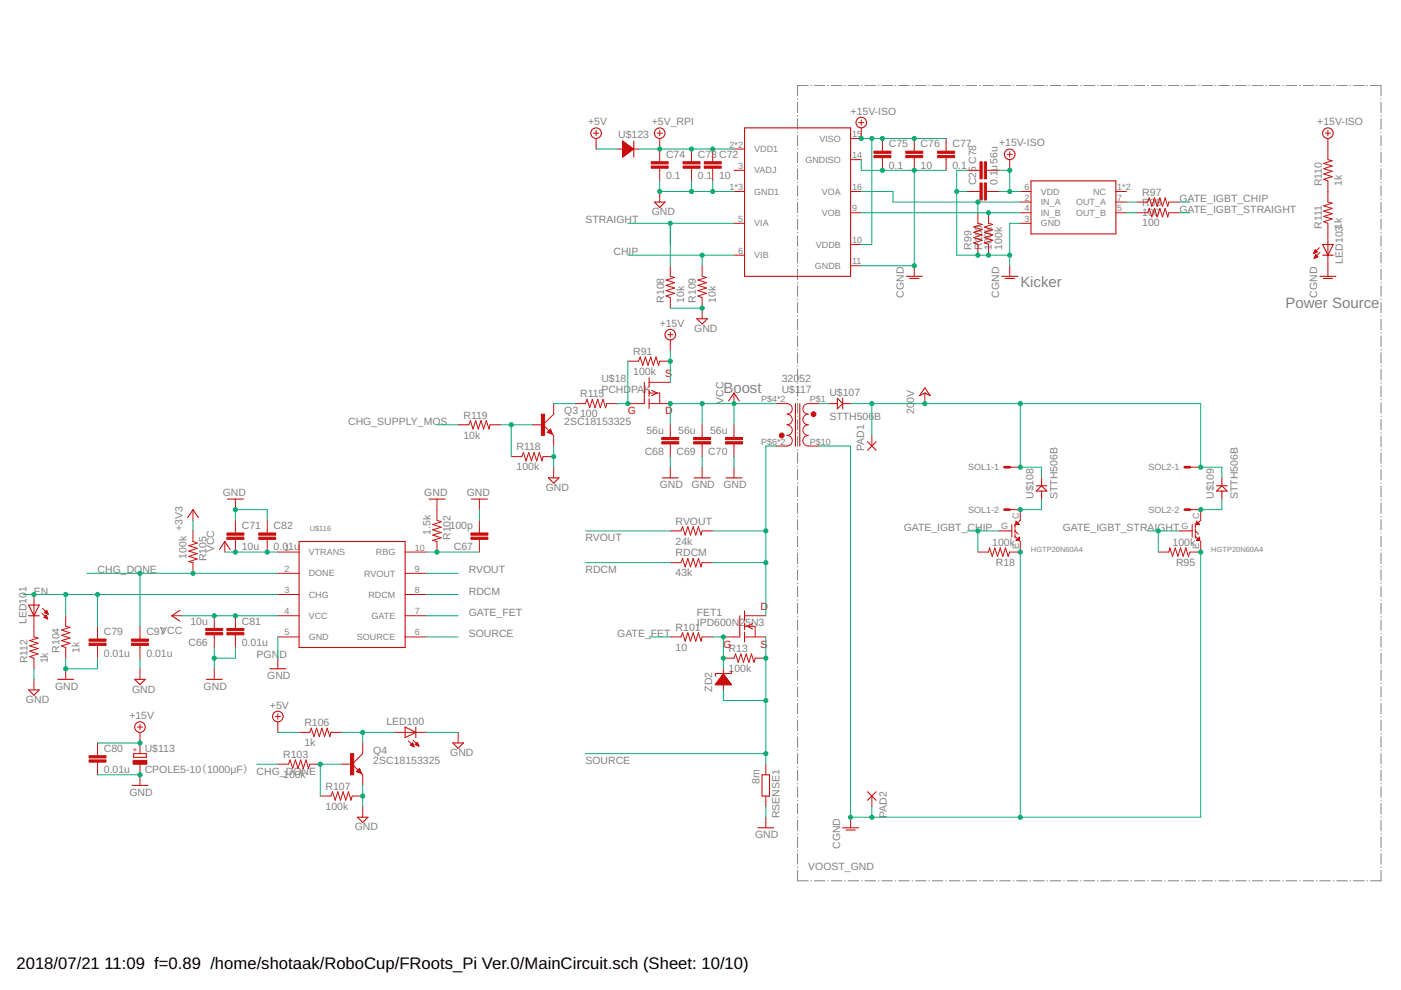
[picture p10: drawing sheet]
<svg xmlns="http://www.w3.org/2000/svg" width="297mm" height="210mm" viewBox="0 0 297 210" stroke-linecap="round" stroke-linejoin="round" font-family="sans-serif">
<g fill="none" stroke="#808080" stroke-width=".21">
<path d="M171.3 18.1h-2.2v2.2M172 18.1h.1M172.7 18.1h2.2M175.5 18.1h.1M176.3 18.1h2.2M179.1 18.1h.1M179.8 18.1h2.3M182.7 18.1h.1M183.4 18.1h2.2M186.2 18.1h.2M187 18.1h2.2M189.8 18.1h.1"/>
<path d="M190.5 18.1h2.3M193.4 18.1h.1M194.1 18.1h2.3M197 18.1h.1M197.7 18.1h2.2M200.5 18.1h.1M201.3 18.1h2.2M204.1 18.1h.1M204.8 18.1h2.3M207.7 18.1h.1M208.4 18.1h2.3M211.2 18.1h.2"/>
<path d="M212 18.1h2.2M214.8 18.1h.1M215.5 18.1h2.3M218.4 18.1h.1M219.1 18.1h2.3M222 18.1h.1M222.7 18.1h2.2M225.5 18.1h.2M226.3 18.1h2.2M229.1 18.1h.1M229.8 18.1h2.3M232.7 18.1h.1"/>
<path d="M233.4 18.1h2.2M236.2 18.1h.2M237 18.1h2.2M239.8 18.1h.1M240.5 18.1h2.3M243.4 18.1h.1M244.1 18.1h2.3M247 18.1h.1M247.7 18.1h2.2M250.5 18.1h.2M251.2 18.1h2.3M254.1 18.1h.1"/>
<path d="M254.8 18.1h2.3M257.7 18.1h.1M258.4 18.1h2.2M261.3 18.1h.1M262 18.1h2.2M264.8 18.1h.1M265.5 18.1h2.3M268.4 18.1h.1M269.1 18.1h2.3M272 18.1h.1M272.7 18.1h2.2M275.5 18.1h.2"/>
<path d="M276.3 18.1h2.2M279.1 18.1h.1M279.8 18.1h2.3M282.7 18.1h.1M283.4 18.1h2.2M286.3 18.1h.1M287 18.1h2.2M289.8 18.1h.1M290.6 18.1h2.2v2.2M169.1 20.9v.2M169.1 21.7v2.2M169.1 24.5v.1"/>
<path d="M169.1 25.2v2.2M169.1 28v.1M169.1 28.7v2.2M169.1 31.6v.1M169.1 32.3v2.2M169.1 35.1v.1M169.1 35.8v2.2M169.1 38.6v.2M169.1 39.4v2.2M292.8 20.9v.2M292.8 21.7v2.2M292.8 24.5v.1"/>
<path d="M292.8 25.2v2.2M292.8 28v.1M292.8 28.7v2.2M292.8 31.6v.1M292.8 32.3v2.2M292.8 35.1v.1M292.8 35.8v2.2M292.8 38.6v.2M292.8 39.4v2.2M169.1 42.2v.1M169.1 42.9v2.2M169.1 45.7v.1"/>
<path d="M169.1 46.4v2.3M169.1 49.3v.1M169.1 50v2.2M169.1 52.8v.1M169.1 53.5v2.2M169.1 56.3v.2M169.1 57.1v2.2M169.1 59.9v.1M292.8 42.2v.1M292.8 42.9v2.2M292.8 45.7v.1M292.8 46.4v2.3"/>
<path d="M292.8 49.3v.1M292.8 50v2.2M292.8 52.8v.1M292.8 53.5v2.2M292.8 56.3v.2M292.8 57.1v2.2M292.8 59.9v.1M169.1 60.6v2.2M169.1 63.4v.1M169.1 64.2v2.2M169.1 67v.1M169.1 67.7v2.2"/>
<path d="M169.1 70.5v.1M169.1 71.2v2.2M169.1 74v.2M169.1 74.8v2.2M169.1 77.6v.1M169.1 78.3v2.2M292.8 60.6v2.2M292.8 63.4v.1M292.8 64.2v2.2M292.8 67v.1M292.8 67.7v2.2M292.8 70.5v.1"/>
<path d="M292.8 71.2v2.2M292.8 74v.2M292.8 74.8v2.2M292.8 77.6v.1M292.8 78.3v2.2M169.1 81.1v.2M169.1 81.9v2.2M169.1 84.7v.1M169.1 85.4v2.2M169.1 88.2v.1M169.1 88.9v2.2M169.1 91.8v.1"/>
<path d="M169.1 92.5v2.2M169.1 95.3v.1M169.1 96v2.2M169.1 98.8v.2M169.1 99.6v2.2M292.8 81.1v.2M292.8 81.9v2.2M292.8 84.7v.1M292.8 85.4v2.2M292.8 88.2v.1M292.8 88.9v2.2M292.8 91.8v.1"/>
<path d="M292.8 92.5v2.2M292.8 95.3v.1M292.8 96v2.2M292.8 98.8v.2M292.8 99.6v2.2M169.1 102.4v.1M169.1 103.1v2.2M169.1 105.9v.1M169.1 106.6v2.3M169.1 109.5v.1M169.1 110.2v2.2M169.1 113v.1"/>
<path d="M169.1 113.7v2.2M169.1 116.5v.2M169.1 117.3v2.2M292.8 102.4v.1M292.8 103.1v2.2M292.8 105.9v.1M292.8 106.6v2.3M292.8 109.5v.1M292.8 110.2v2.2M292.8 113v.1M292.8 113.7v2.2M292.8 116.5v.2"/>
<path d="M292.8 117.3v2.2M169.1 120.1v.1M169.1 120.8v2.2M169.1 123.6v.1M169.1 124.4v2.2M169.1 127.2v.1M169.1 127.9v2.2M169.1 130.7v.1M169.1 131.4v2.2M169.1 134.3v.1M169.1 135v2.2M169.1 137.8v.1"/>
<path d="M169.1 138.5v2.2M292.8 120.1v.1M292.8 120.8v2.2M292.8 123.6v.1M292.8 124.4v2.2M292.8 127.2v.1M292.8 127.9v2.2M292.8 130.7v.1M292.8 131.4v2.2M292.8 134.3v.1M292.8 135v2.2M292.8 137.8v.1"/>
<path d="M292.8 138.5v2.2M169.1 141.3v.2M169.1 142v2.3M169.1 144.9v.1M169.1 145.6v2.2M169.1 148.4v.1M169.1 149.1v2.2M169.1 152v.1M169.1 152.7v2.2M169.1 155.5v.1M169.1 156.2v2.2M169.1 159v.2"/>
<path d="M169.1 159.8v2.2M292.8 141.3v.2M292.8 142v2.3M292.8 144.9v.1M292.8 145.6v2.2M292.8 148.4v.1M292.8 149.1v2.2M292.8 152v.1M292.8 152.7v2.2M292.8 155.5v.1M292.8 156.2v2.2M292.8 159v.2"/>
<path d="M292.8 159.8v2.2M169.1 162.6v.1M169.1 163.3v2.2M169.1 166.1v.1M169.1 166.8v2.3M169.1 169.7v.1M169.1 170.4v2.2M169.1 173.2v.1M169.1 173.9v2.2M169.1 176.7v.2M169.1 177.5v2.2M292.8 162.6v.1"/>
<path d="M292.8 163.3v2.2M292.8 166.1v.1M292.8 166.8v2.3M292.8 169.7v.1M292.8 170.4v2.2M292.8 173.2v.1M292.8 173.9v2.2M292.8 176.7v.2M292.8 177.5v2.2M169.1 180.3v.1M169.1 181v2.2M169.1 183.8v.1"/>
<path d="M169.1 184.6v2.2h2.2M172 186.8h.1M172.7 186.8h2.2M175.5 186.8h.1M176.3 186.8h2.2M179.1 186.8h.1M179.8 186.8h2.3M182.7 186.8h.1M183.4 186.8h2.2M186.2 186.8h.2M187 186.8h2.2M189.8 186.8h.1"/>
<path d="M190.5 186.8h2.3M193.4 186.8h.1M194.1 186.8h2.3M197 186.8h.1M197.7 186.8h2.2M200.5 186.8h.1M201.3 186.8h2.2M204.1 186.8h.1M204.8 186.8h2.3M207.7 186.8h.1M208.4 186.8h2.3M211.2 186.8h.2"/>
<path d="M212 186.8h2.2M214.8 186.8h.1M215.5 186.8h2.3M218.4 186.8h.1M219.1 186.8h2.3M222 186.8h.1M222.7 186.8h2.2M225.5 186.8h.2M226.3 186.8h2.2M229.1 186.8h.1M229.8 186.8h2.3M232.7 186.8h.1"/>
<path d="M233.4 186.8h2.2M236.2 186.8h.2M237 186.8h2.2M239.8 186.8h.1M240.5 186.8h2.3M243.4 186.8h.1M244.1 186.8h2.3M247 186.8h.1M247.7 186.8h2.2M250.5 186.8h.2M251.2 186.8h2.3M254.1 186.8h.1"/>
<path d="M254.8 186.8h2.3M257.7 186.8h.1M258.4 186.8h2.2M261.3 186.8h.1M262 186.8h2.2M264.8 186.8h.1M265.5 186.8h2.3M268.4 186.8h.1M269.1 186.8h2.3M272 186.8h.1M272.7 186.8h2.2M275.5 186.8h.2"/>
<path d="M276.3 186.8h2.2M279.1 186.8h.1M279.8 186.8h2.3M282.7 186.8h.1M283.4 186.8h2.2M286.3 186.8h.1M287 186.8h2.2M289.8 186.8h.1M292.8 184.6v2.2h-2.2M292.8 180.3v.1M292.8 181v2.2M292.8 183.8v.1"/>
</g>
<g fill="none" stroke="#c90d0c" stroke-width=".23">
<path d="M132 29.9l2.3 1.7-2.3 1.7zM134.4 29.9v3.4M157.9 27.1h22.4v31.5h-22.4zM218.6 38.4h18v11.2h-18zM138.7 42.8h2.3l-1.1 1.2zM192.2 58.6h3.3M192.9 59h1.9M212.4 58.6h3.4M213.1 59h2M279.9 58.6h3.3M280.4 51.8h2.3l-1.2 2.3zM280.4 54.1h2.3"/>
<path d="M280.6 59h1.9M147.7 67.6h2.3l-1.1 1.1zM116.7 91.2l.2 .7-.6-.2zM116.7 91.4l-.2 .3M136.6 81.1v4.5M137.6 80.1v2M137.6 82.7v1.3M137.6 84.6v2M138.2 82.8l1.1 .5-1.1 .6M154.5 85l1.1-1.7 1.1 1.7M168.7 85.6v9M169.6 85.6v9"/>
<path d="M175.9 85.6h1.6M177.5 84.5l1.2 1.1-1.2 1.1zM178.7 85.6h1.6M178.7 84.5v2.2M183.9 93.7l1.8 1.8M185.7 93.7l-1.8 1.8M196.1 82.2l1.1 1.7-1.1-.6-1.1 .6zM39.8 109.7l1.1-1.6 1.2 1.6M46.5 116.5l1.2-1.7 1.1 1.7M48.2 105.8h3.4M63.4 114.8h22.5v22.5h-22.5zM91 105.8h3.3"/>
<path d="M99.9 105.8h3.4M116.3 101.3h2.2l-1.1 1.1zM140.4 101.3h3.4M147.2 101.3h3.4M153.9 101.3h3.4M219.7 104.1l1.1-1.1 1.2 1.1zM219.7 103h2.3M220.8 101.3v1.7M220.8 104.1v1.7M257.9 104.1l1.2-1.1 1.1 1.1zM257.9 103h2.3M259.1 101.3v1.7"/>
<path d="M259.1 104.1v1.7M6.1 128.3h2.2l-1.1 2.3zM6.1 130.6h2.2M38.1 129.4l-1.7 1.2 1.7 1.1M156.8 130.6v4.4M157.9 129.5v2.1M157.9 132.1v1.4M157.9 134v2.1M159.6 132.2l-1.2 .6 1.2 .5M6.1 146.3h2.2l-1.1 1.1zM12.3 144h3.3M28.3 159.8h2.7v.8h-2.7z"/>
<path d="M28.6 144h2.2l-1.1 1.2zM43.7 144h3.4M57.2 141.8h3.4M85.9 154.2l2.3 1.1-2.3 1.1zM88.2 154.2v2.2M96 157.5h2.3l-1.2 1.2zM153.4 142.9l1.6 2.3h-3.3zM155 142.2v.6h-3.3v.6M28 166.5h3.4M75.8 173.3h2.2l-1.1 1.1zM76.2 163.2l.3 .6-.7-.2zM76.2 163.4l-.2 .2"/>
<path d="M160.7 175.5h3.3M161.6 164.3h1.6v4.5h-1.6zM178.7 175.5h3.3M179.4 176h1.9M183.9 167.9l1.8 1.8M185.7 167.9l-1.8 1.8"/>
<circle cx="126.4" cy="28.2" r="1.12"/>
<circle cx="139.9" cy="28.2" r="1.12"/>
<circle cx="182.6" cy="26" r="1.12"/>
<circle cx="214.1" cy="32.7" r="1.12"/>
<circle cx="281.5" cy="28.2" r="1.12"/>
<circle cx="142.1" cy="71" r="1.12"/>
<circle cx="29.7" cy="154.2" r="1.12"/>
<circle cx="58.9" cy="151.9" r="1.12"/>
</g>
<g fill="none" stroke="#c90d0c" stroke-width=".21">
<path d="M125.8 28.2h1.1M126.4 27.7v1.1M126.4 29.4v2.2M130.9 31.6h4.5M132 32.7h.8M132 29.9l2.3 1.7-2.3 1.7zM132 33.2h.1M132 33.2h.2M132 33.1h.3M132 33h.4M132 32.9h.5M132 32.8h.6"/>
<path d="M132 32.7h.7M132 32.6h.9M132 32.5h1M132 32.4h1.2M132 32.3h1.3M132 32.3h1.4M132 32.2h1.5M132 32.1h1.6M132 32h1.7M132 31.9h1.8M132 31.9h1.9M132 31.8h2"/>
<path d="M132 31.7h2.1M132 31.6h2.2M132 31.5h2.2M132 31.5h2M132 31.4h1.9M132 31.3h1.8M132 31.2h1.7M132 31.1h1.6M132 31.1h1.5M132 31h1.4M132 30.9h1.3M132 30.8h1.2"/>
<path d="M132 30.7h1.1M132 30.6h1M132 30.6h.9M132 30.5h.8M132 30.4h.7M132 30.3h.5M132 30.2h.4M132 30.2h.3M132 30.1h.2M132 30h.1M132 29.9h.1M139.3 28.2h1.1"/>
<path d="M139.9 27.7v1.1M139.9 29.4v4.9M139.9 35.6v2.8M146.6 31.6v2.7M146.6 35.6v2.8M151.1 31.6v2.7M151.1 35.6v2.8M155.6 31.6h2.3M155.6 36.1h2.3M180.3 33.8h2.3M182 26h1.2M182.6 27.1v2.3h-2.3"/>
<path d="M182.6 25.4v1.1M187.1 29.4v2.7M187.1 33.4v2.7M193.8 29.4v2.7M193.8 33.4v2.7M200.6 29.4v2.7M200.6 33.4v2.7M205.1 36.1h2.7M209.1 36.1h2.7M213.5 32.7h1.2M214.1 32.2v1.1M214.1 33.8v2.3"/>
<path d="M281 28.2h1.1M281.5 27.7v1.1M281.5 29.4v4.4l.9 .3-1.8 .5 1.8 .6-1.8 .6 1.8 .5-1.8 .6 1.8 .5-1.8 .6 .9 .4v4.4l.9 .3-1.8 .5 1.8 .6-1.8 .6 1.8 .5-1.8 .6 1.8 .5-1.8 .6 .9 .3v11.3M139.9 40.6v2.2M142.1 56.3v2.3l.9 .2-1.8 .6 1.8 .5-1.8 .6 1.8 .6-1.8 .5 1.8 .6-1.8 .6 .9 .3v2.2M148.9 56.3v2.3l.9 .2-1.8 .6 1.8 .5-1.8 .6 1.8 .6-1.8 .5 1.8 .6-1.8 .6 .9 .3v4.5M155.6 40.6h2.3M155.6 47.3h2.3M155.6 54.1h2.3M180.3 40.6h2.3M180.3 45.1h2.3M180.3 56.3h2.3"/>
<path d="M180.3 51.8h2.3M193.8 56.3v2.3M205.1 40.6h2.7M207.3 45.1v2.2l.9 .3-1.8 .5 1.8 .6-1.8 .6 1.8 .5-1.8 .6 1.8 .5-1.8 .6 .9 .3v2.3M209.1 40.6h2.7M209.6 45.1v2.2l.9 .3-1.8 .5 1.8 .6-1.8 .6 1.8 .5-1.8 .6 1.8 .5-1.8 .6 .9 .3v2.3M214.1 56.3v2.3M216.3 40.6h2.3M216.3 42.8h2.3M216.3 47.3h2.3M216.3 45.1h2.3M236.6 40.6h2.2"/>
<path d="M236.6 42.8h2.2M236.6 45.1h2.2M241.1 42.8h2.2l.3-.8 .6 1.8 .6-1.8 .5 1.8 .6-1.8 .6 1.8 .5-1.8 .6 1.8 .2-1h2.3M241.1 45.1h2.2l.3-.9 .6 1.8 .6-1.8 .5 1.8 .6-1.8 .6 1.8 .5-1.8 .6 1.8 .2-.9h2.3M278.5 53.7h.1M278.6 53.6h.2M278.6 53.5h.5M278.6 54.7h.1M278.7 53.4h.6M278.7 54.7h.2M278.7 53.3h.5M278.7 54.5h.5"/>
<path d="M278.7 53.2h.4M278.8 54.4h.6M278.8 53.1h.2M278.8 54.3h.5M278.8 53h.1M278.8 54.2h.4M278.9 54.1h.2M278.9 54h.1M279 54l.4 .4-.8 .4zM279.3 53.4l-.5-.4-.3 .8M279.3 53.4l-.8 .4M279.7 52.5l-1.2 1.3"/>
<path d="M279.9 53.5l-1.3 1.3M133.1 76.6h2.3l.3-.9 .6 1.8 .5-1.8 .6 1.8 .6-1.8 .5 1.8 .6-1.8 .5 1.8 .3-.9h2.2M141.6 71h1.1M142.1 70.4v1.1M142.1 72.1v2.2M97.1 90.1h2.3l.3-.9 .6 1.8 .6-1.8 .5 1.8 .6-1.8 .5 1.8 .6-1.8 .6 1.8 .2-.9h2.2M108.4 96.8h2.2l.4-.9 .5 1.8 .6-1.8 .6 1.8 .5-1.8 .6 1.8 .5-1.8 .6 1.8 .2-.9h2.3M112.9 90.1h2.2M115.1 90.1l2.3 2.2v2.3M116.7 91l.5 1.1-1.2-.4zM117.4 85.6v2.2l-2.3 2.3M117.4 99.1v2.2"/>
<path d="M121.9 85.6h2.2l.4-.9 .5 1.8 .6-1.8 .6 1.8 .5-1.8 .6 1.8 .5-1.8 .6 1.8 .2-.9h2.3M133.1 85.6h3.4M137.6 85.6h4.5M137.6 83.3h2.3v2.3M137.6 81.1h4.5M142.1 90.1v2.7M142.1 94.1v2.7M142.1 99.1v2.2M148.9 90.1v2.7M148.9 94.1v2.7M148.9 99.1v2.2M155.6 83.3v2.3"/>
<path d="M155.6 90.1v2.7M155.6 94.1v2.7M155.6 99.1v2.2M164.6 85.6h2.3a1.12 1.12 0 0 1 1.1 1.1 1.12 1.12 0 0 1-1.1 1.1 1.12 1.12 0 0 1 1.1 1.1 1.12 1.12 0 0 1-1.1 1.2 1.13 1.13 0 0 1 1.1 1.1 1.13 1.13 0 0 1-1.1 1.1 1.12 1.12 0 0 1 1.1 1.2 1.12 1.12 0 0 1-1.1 1.1h-2.3M173.6 85.6h-2.2a1.12 1.12 0 0 0-1.2 1.1 1.12 1.12 0 0 0 1.2 1.1 1.12 1.12 0 0 0-1.2 1.1 1.12 1.12 0 0 0 1.2 1.2 1.13 1.13 0 0 0-1.2 1.1 1.13 1.13 0 0 0 1.2 1.1 1.12 1.12 0 0 0-1.2 1.2 1.12 1.12 0 0 0 1.2 1.1h2.2M184.8 92.3v2.3M196.1 83.3v2.3M214.1 99.1h2.2M252.3 99.1h2.3M40.9 108.1v2.2M40.9 112.6v2.2l.9 .3-1.8 .6 1.8 .6-1.8 .5 1.8 .6-1.8 .6 1.8 .5-1.8 .6 .9 .2v2.3M47.7 114.8v2.3"/>
<path d="M49.9 105.8v2.3M49.9 110.3v2.7M49.9 114.4v2.7M56.7 110.3v2.7M56.7 114.4v2.7M58.9 117.1h4.5M85.9 117.1h4.5M92.6 105.8v4.5l.9 .3-1.8 .6 1.8 .6-1.8 .5 1.8 .6-1.8 .6 1.8 .5-1.8 .6 .9 .2v2.3M101.6 105.8v2.3M101.6 110.3v2.7M101.6 114.4v2.7M142.1 112.6h2.3l.3-.9 .6 1.8 .5-1.8 .6 1.8 .6-1.8 .5 1.8 .6-1.8 .5 1.8 .3-.9h2.2"/>
<path d="M142.1 119.3h2.3l.3-.9 .6 1.8 .5-1.8 .6 1.8 .6-1.8 .5 1.8 .6-1.8 .5 1.8 .3-.9h2.2M211.8 112.6h2.7M214.1 108.1h2.2v2.2l-1.1 1.1M214.5 111.2v2.7M215.2 111v.9M215.2 112.1v.9M215.2 113.2v.9M215.2 113.7l1.1 1.1v2.3h-2.2l-.4 .9-.5-1.8-.6 1.8-.5-1.8-.6 1.8-.6-1.8-.5 1.8-.6-1.8-.2 .9h-2.3M215.2 112.6l.7 .6M215.4 110.5l.7 .7h-.7zM215.4 111.1h.6M215.4 111h.5"/>
<path d="M215.4 110.9h.4M215.4 110.8h.4M215.4 110.8h.3M215.4 110.7h.2M215.4 110.6h.1M215.4 114.6l.7-.7v.7zM215.5 114.5h.6M215.6 114.4h.5M215.7 114.3h.4M215.8 114.3h.3M215.9 114.2h.2M215.9 114.1h.2"/>
<path d="M216 114h.1M216.1 113.9h.1M250.1 112.6h2.7M252.3 108.1h2.3v2.2l-1.2 1.1M252.8 111.2v2.7M253.4 111v.9M253.4 112.1v.9M253.4 113.2v.9M253.4 113.7l1.2 1.1v2.3h-2.3l-.3 .9-.6-1.8-.6 1.8-.5-1.8-.6 1.8-.5-1.8-.6 1.8-.6-1.8-.2 .9h-2.2M253.4 112.6l.7 .6M253.7 110.5l.6 .7h-.6zM253.7 111.1h.5"/>
<path d="M253.7 111h.4M253.7 110.9h.4M253.7 110.8h.3M253.7 110.8h.2M253.7 110.7h.1M253.7 110.6h.1M253.7 114.6l.6-.7v.7zM253.7 114.5h.6M253.8 114.4h.5M253.9 114.3h.4M254 114.3h.3M254.1 114.2h.2"/>
<path d="M254.1 114.1h.2M254.2 114h.1M254.3 113.9h.1M7.2 126v9l.9 .3-1.8 .5 1.8 .6-1.8 .5 1.8 .6-1.8 .6 1.8 .5-1.8 .6 .9 .4v2.2M8.9 130l1.2 1.2M9 129l1.2 1.2M9.3 130.9l.5-.5 .3 .8M9.3 130.9l.8 .3M9.3 130.9h.7M9.4 130.8h.5M9.5 129.9h.6M9.5 130.7h.4"/>
<path d="M9.6 129.8h.4M9.6 131h.4M9.6 130.6h.2M9.6 130h.5M9.7 129.6h.3M9.7 130.5h.1M9.8 129.5h.1M9.8 131.1h.3M9.9 129.4h.1M9.9 129.4l.3 .8M9.9 129.4l-.5 .5 .8 .3M9.9 130.1h.3"/>
<path d="M10.1 131.2h.1M10.1 130.2h.1M13.9 130.6v2.2l.9 .2-1.8 .6 1.8 .6-1.8 .5 1.8 .6-1.8 .5 1.8 .6-1.8 .5 .9 .4v2.3M20.7 132.8v2.7M20.7 136.8v2.8M29.7 132.8v2.7M29.7 136.8v2.8M36.4 130.6h2.3M45.4 130.6v2.6M45.4 134.6v2.7M49.9 130.6v2.6M49.9 134.6v2.7"/>
<path d="M58.9 135h4.5M58.9 130.6h4.5M58.9 139.6v2.2M58.9 126h4.5M58.9 121.6h4.5M85.9 135h4.5M85.9 130.6h4.5M85.9 126h4.5M85.9 121.6h4.5M142.1 135h2.3l.3-.8 .6 1.8 .5-1.8 .6 1.8 .6-1.8 .5 1.8 .6-1.8 .5 1.8 .3-1h2.2M153.4 135h3.4M153.4 139.6h2.2l.4-1 .5 1.8 .6-1.8 .5 1.8 .6-1.8 .6 1.8 .5-1.8 .6 1.8 .2-.8h2.3"/>
<path d="M157.9 135h4.5M157.9 132.8h2.2v2.2M157.9 130.6h4.5M7.2 144v2.3M13.9 141.8v2.2M20.7 157.5v2.7M29.1 154.2h1.1M29.7 141.8v2.2M29.7 153.6v1.1M29.7 155.3v4.5M45.4 141.8v2.2M58.4 151.9h1.1"/>
<path d="M58.9 151.3v1.2M58.9 153v2.3M63.4 155.3h2.3l.3-.9 .6 1.8 .5-1.8 .6 1.8 .5-1.8 .6 1.8 .6-1.8 .5 1.8 .3-.9h2.2M76.9 157.5v2.3l-2.2 2.2M83.7 155.3h6.7M86.6 157.1l1.2 1.2M87 158l.5-.5 .3 .8zM87.1 157.9h.5M87.1 158h.6M87.2 157.8h.4M87.3 157.7h.2M87.4 158.1h.3"/>
<path d="M87.4 157.6h.1M87.6 157l1.2 1.2M87.6 158.2h.2M88 157.9l.5-.5 .3 .8zM88.1 157.8h.5M88.2 157.9h.5M88.2 157.7h.4M88.3 157.6h.3M88.4 158h.4M88.4 157.5h.1M88.6 158.1h.2M97.1 155.3v2.2"/>
<path d="M151.7 145.1h3.3M151.8 145h3.1M151.9 144.9h3M151.9 144.8h2.9M152 144.7h2.7M152.1 144.7h2.6M152.1 144.6h2.5M152.2 144.5h2.4M152.2 144.4h2.3M152.3 144.3h2.1M152.4 144.3h2M152.4 144.2h1.9"/>
<path d="M152.5 144.1h1.8M152.5 144h1.7M152.6 143.9h1.5M152.7 143.9h1.4M152.7 143.8h1.3M152.8 143.7h1.1M152.8 143.6h1.1M152.9 143.5h.9M153 143.4h.8M153 143.4h.7M153.1 143.3h.5M153.1 143.2h.5"/>
<path d="M153.2 143.1h.3M153.3 143h.2M153.3 143h.1M153.4 141.8v4.5M153.4 142.9l1.6 2.3h-3.3zM20.7 161.6v2.7M29.7 162v4.5M58.9 162h2.3l.3-.9 .6 1.8 .5-1.8 .6 1.8 .6-1.8 .5 1.8 .6-1.8 .5 1.8 .3-.9h2.2M67.9 168.8h2.3l.3-.9 .6 1.8 .5-1.8 .6 1.8 .5-1.8 .6 1.8 .6-1.8 .5 1.8 .3-.9h2.2M72.4 162h2.3M74.7 162l2 2M76.2 162.9l.5 1.1-1.1-.4z"/>
<path d="M76.7 164l.2 .3v2.2M76.9 171v2.3M162.4 162v2.3M162.4 168.8v2.2M162.4 173.3v2.2M180.3 173.3v2.2M184.8 168.8v2.2"/>
</g>
<g fill="#c90d0c" stroke="#c90d0c" stroke-width=".21">
<path d="M207.8 38.8h.4v3.6h-.4z"/>
<path d="M208.7 38.8h.4v3.6h-.4z"/>
<path d="M28.2 161.2h2.9v.8h-2.9z"/>
<path d="M43.6 134.1h3.6v.5h-3.6z"/>
<path d="M43.6 133.2h3.6v.5h-3.6z"/>
<path d="M99.8 113.9h3.6v.5h-3.6z"/>
<path d="M99.8 113h3.6v.5h-3.6z"/>
<path d="M140.3 93.7h3.6v.4h-3.6z"/>
<path d="M140.3 92.8h3.6v.4h-3.6z"/>
<path d="M147.1 93.7h3.6v.4h-3.6z"/>
<path d="M147.1 92.8h3.6v.4h-3.6z"/>
<path d="M153.8 93.7h3.6v.4h-3.6z"/>
<path d="M153.8 92.8h3.6v.4h-3.6z"/>
<path d="M74.3 159.8h.7v4.5h-.7z"/>
<path d="M48.1 113h3.6v.5h-3.6z"/>
<path d="M48.1 113.9h3.6v.5h-3.6z"/>
<path d="M149.3 34.3h3.6v.5h-3.6z"/>
<path d="M149.3 35.2h3.6v.5h-3.6z"/>
<path d="M144.8 34.3h3.6v.5h-3.6z"/>
<path d="M144.8 35.2h3.6v.5h-3.6z"/>
<path d="M138.1 34.3h3.6v.5h-3.6z"/>
<path d="M138.1 35.2h3.6v.5h-3.6z"/>
<path d="M185.3 32h3.6v.5h-3.6z"/>
<path d="M185.3 33h3.6v.4h-3.6z"/>
<path d="M192 32h3.6v.5h-3.6z"/>
<path d="M192 33h3.6v.4h-3.6z"/>
<path d="M198.8 32h3.6v.5h-3.6z"/>
<path d="M198.8 33h3.6v.4h-3.6z"/>
<path d="M207.8 34.3h.4v3.6h-.4z"/>
<path d="M208.7 34.3h.4v3.6h-.4z"/>
<path d="M18.9 135.5h3.6v.5h-3.6z"/>
<path d="M18.9 136.4h3.6v.4h-3.6z"/>
<path d="M18.9 160.2h3.6v.5h-3.6z"/>
<path d="M18.9 161.1h3.6v.5h-3.6z"/>
<path d="M48.1 133.2h3.6v.5h-3.6z"/>
<path d="M48.1 134.1h3.6v.5h-3.6z"/>
<path d="M54.9 113h3.6v.5h-3.6z"/>
<path d="M54.9 113.9h3.6v.5h-3.6z"/>
<path d="M114.8 87.8h.7v4.5h-.7z"/>
<path d="M27.9 135.5h3.6v.5h-3.6z"/>
<path d="M27.9 136.4h3.6v.4h-3.6z"/>
</g>
<path d="M213 99.1h1.1M251.2 99.1h1.1M213 108.1h1.1M251.2 108.1h1.1" fill="none" stroke="#c90d0c" stroke-width=".55"/>
<g fill="#c90d0c" stroke="#c90d0c" stroke-width=".21">
<circle cx="172.5" cy="87.8" r=".51"/>
<circle cx="165.7" cy="92.3" r=".51"/>
</g>
<g fill="none" stroke="#0dab76" stroke-width=".21">
<path d="M126.4 31.6h4.5M135.4 31.6h20.2M139.9 38.4v2.2h15.7M146.6 38.4v2.2M151.1 38.4v2.2M182.6 33.8v2.3h18M182.6 29.4h18M184.8 29.4v22.4h-2.2M193.8 36.1v20.2h-11.2M205.1 36.1h-2.3v18h11.3M211.8 36.1h2.3v4.5M133.1 47.3h22.5"/>
<path d="M133.1 54.1h22.5M142.1 47.3v9M148.9 54.1v2.2M182.6 45.1h33.7M182.6 40.6h6.7v2.2h27M202.8 40.6h2.3M207.3 42.8v2.3M211.8 40.6h4.5M216.3 47.3h-2.2v9M238.8 45.1h2.3M238.8 42.8h2.3M250.1 45.1h2.2"/>
<path d="M250.1 42.8h2.2M133.1 76.6v9h-2.2M142.1 74.3v6.8M142.1 65.3h6.8M92.6 90.1h4.5M106.1 90.1h6.8M108.4 90.1v6.7M117.4 85.6h4.5M117.4 94.6v4.5M142.1 96.8v2.3M148.9 85.6v4.5M148.9 96.8v2.3"/>
<path d="M155.6 85.6v4.5M155.6 96.8v2.3M164.6 94.6h-2.2v36M164.6 85.6h-22.5v4.5M173.6 94.6h6.7v78.7h74.3v-56.2M173.6 85.6h2.3M180.3 85.6h74.3v13.5h4.5v2.2M184.8 85.6v6.7M216.3 85.6v13.5h4.5v2.2M40.9 110.3v2.3M47.7 117.1h11.2M49.9 110.3v-2.2h6.8v2.2"/>
<path d="M90.4 117.1h11.2M101.6 108.1v2.2M124.1 112.6h18M124.1 119.3h18M151.1 112.6h11.3M151.1 119.3h11.3M205.1 112.6h6.7M207.3 112.6v4.5M216.3 117.1v56.2M220.8 105.8v2.3h-4.5M243.3 112.6h6.8M245.6 112.6v4.5"/>
<path d="M259.1 105.8v2.3h-4.5M4.9 126h54M13.9 126v4.6M13.9 139.6v2.2h6.8v-2.2M18.4 121.6h40.5M20.7 126v6.8M29.7 121.6v11.2M29.7 139.6v2.2M38.7 130.6h20.2M45.4 137.3v4.5M49.9 137.3v2.3h-4.5M58.9 135v4.6"/>
<path d="M90.4 135h6.7M90.4 130.6h6.7M90.4 126h6.7M90.4 121.6h6.7M137.6 135h4.5M151.1 135h2.3v6.8M162.4 135v27M7.2 141.8v2.2M20.7 157.5h9M58.9 155.3h4.5M72.4 155.3h11.3M76.9 155.3v2.2"/>
<path d="M90.4 155.3h6.7M124.1 159.8h38.3M153.4 146.3v2.2h9M20.7 164.3h9M54.4 162h4.5M72.4 162h-4.5v6.8M76.9 166.5v4.5M162.4 171v2.3M184.8 171v2.3"/>
</g>
<g fill="#0dab76" stroke="#0dab76" stroke-width=".21">
<circle cx="162.4" cy="119.3" r=".44"/>
<circle cx="162.4" cy="112.6" r=".44"/>
<circle cx="216.3" cy="108.1" r=".44"/>
<circle cx="254.6" cy="108.1" r=".44"/>
<circle cx="245.6" cy="112.6" r=".44"/>
<circle cx="207.3" cy="112.6" r=".44"/>
<circle cx="13.9" cy="126" r=".44"/>
<circle cx="7.2" cy="126" r=".44"/>
<circle cx="20.7" cy="126" r=".44"/>
<circle cx="142.1" cy="47.3" r=".44"/>
<circle cx="148.9" cy="54.1" r=".44"/>
<circle cx="153.4" cy="135" r=".44"/>
<circle cx="153.4" cy="139.6" r=".44"/>
<circle cx="92.6" cy="117.1" r=".44"/>
<circle cx="162.4" cy="139.6" r=".44"/>
<circle cx="162.4" cy="159.8" r=".44"/>
<circle cx="162.4" cy="148.5" r=".44"/>
<circle cx="67.9" cy="162" r=".44"/>
<circle cx="76.9" cy="155.3" r=".44"/>
<circle cx="40.9" cy="121.6" r=".44"/>
<circle cx="29.7" cy="121.6" r=".44"/>
<circle cx="254.6" cy="117.1" r=".44"/>
<circle cx="216.3" cy="117.1" r=".44"/>
<circle cx="216.3" cy="173.3" r=".44"/>
<circle cx="184.8" cy="173.3" r=".44"/>
<circle cx="180.3" cy="173.3" r=".44"/>
<circle cx="214.1" cy="54.1" r=".44"/>
<circle cx="207.3" cy="54.1" r=".44"/>
<circle cx="209.6" cy="54.1" r=".44"/>
<circle cx="202.8" cy="40.6" r=".44"/>
<circle cx="187.1" cy="36.1" r=".44"/>
<circle cx="193.8" cy="36.1" r=".44"/>
<circle cx="193.8" cy="56.3" r=".44"/>
<circle cx="209.6" cy="45.1" r=".44"/>
<circle cx="207.3" cy="42.8" r=".44"/>
<circle cx="182.6" cy="29.4" r=".44"/>
<circle cx="184.8" cy="29.4" r=".44"/>
<circle cx="187.1" cy="29.4" r=".44"/>
<circle cx="193.8" cy="29.4" r=".44"/>
<circle cx="214.1" cy="40.6" r=".44"/>
<circle cx="214.1" cy="36.1" r=".44"/>
<circle cx="45.4" cy="139.6" r=".44"/>
<circle cx="49.9" cy="108.1" r=".44"/>
<circle cx="13.9" cy="141.8" r=".44"/>
<circle cx="29.7" cy="164.3" r=".44"/>
<circle cx="76.9" cy="168.8" r=".44"/>
<circle cx="148.9" cy="65.3" r=".44"/>
<circle cx="139.9" cy="40.6" r=".44"/>
<circle cx="146.6" cy="40.6" r=".44"/>
<circle cx="151.1" cy="40.6" r=".44"/>
<circle cx="117.4" cy="96.8" r=".44"/>
<circle cx="148.9" cy="85.6" r=".44"/>
<circle cx="155.6" cy="85.6" r=".44"/>
<circle cx="142.1" cy="85.6" r=".44"/>
<circle cx="49.9" cy="117.1" r=".44"/>
<circle cx="56.7" cy="117.1" r=".44"/>
<circle cx="45.4" cy="130.6" r=".44"/>
<circle cx="49.9" cy="130.6" r=".44"/>
<circle cx="133.1" cy="85.6" r=".44"/>
<circle cx="108.4" cy="90.1" r=".44"/>
<circle cx="151.1" cy="31.6" r=".44"/>
<circle cx="146.6" cy="31.6" r=".44"/>
<circle cx="139.9" cy="31.6" r=".44"/>
<circle cx="216.3" cy="85.6" r=".44"/>
<circle cx="184.8" cy="85.6" r=".44"/>
<circle cx="254.6" cy="99.1" r=".44"/>
<circle cx="216.3" cy="99.1" r=".44"/>
<circle cx="196.1" cy="85.6" r=".44"/>
<circle cx="29.7" cy="157.5" r=".44"/>
<circle cx="142.1" cy="76.6" r=".44"/>
</g>
<g font-size="3.5">
<text x="3.5" y="205.4">2018/07/21</text>
<text x="22.2" y="205.4">11:09 f=0.89 /home/shotaak/RoboCup/FRoots_Pi Ver.0/MainCircuit.sch (Sheet: 10/10)</text>
</g>
<g font-size="3.2" fill="#808080">
<text x="216.3" y="60.8">Kicker</text>
<text x="272.6" y="65.3">Power Source</text>
<text x="153.4" y="83.3">Boost</text>
</g>
<g font-size="2.2" fill="#808080">
<text x="124.7" y="26.5">+5V</text>
<text x="131.1" y="29.3">U$123</text>
<text x="138.2" y="26.5">+5V_RPI</text>
<text x="180.4" y="24.3">+15V-ISO</text>
<text x="279.3" y="26.5">+15V-ISO</text>
<text x="141.2" y="33.5">C74</text>
<text x="148" y="33.5">C73 C72</text>
<text x="188.4" y="35.8">0.1</text>
<text x="188.4" y="31.3">C75</text>
<text x="195.2" y="35.8">10</text>
<text x="195.2" y="31.3">C76</text>
<text x="201.9" y="35.8">0.1</text>
<text x="201.9" y="31.3">C77</text>
<text x="211.8" y="31">+15V-ISO</text>
<text x="141.2" y="38">0.1</text>
<text x="148" y="38">0.1</text>
<text x="152.5" y="38">10</text>
<text x="207" y="39.3" transform="rotate(-90 207 39.3)">C25 C78</text>
<text x="211.5" y="39.3" transform="rotate(-90 211.5 39.3)">0.1u56u</text>
<text x="242.2" y="41.5">R97</text>
<text x="280.2" y="39.5" transform="rotate(-90 280.2 39.5)">R110</text>
<text x="284.5" y="39.5" transform="rotate(-90 284.5 39.5)">1k</text>
<text x="124.1" y="47.3">STRAIGHT</text>
<text x="138.2" y="45.7">GND</text>
<text x="242.2" y="45.8">100</text>
<text x="242.2" y="43.8">R98</text>
<text x="250.1" y="45.1">GATE_IGBT_STRAIGHT</text>
<text x="250.1" y="42.9">GATE_IGBT_CHIP</text>
<text x="206" y="53" transform="rotate(-90 206 53)">R99</text>
<text x="208.3" y="53" transform="rotate(-90 208.3 53)">R100</text>
<text x="210.3" y="53" transform="rotate(-90 210.3 53)">100k</text>
<text x="212.5" y="53" transform="rotate(-90 212.5 53)">100k</text>
<text x="242.2" y="48">100</text>
<text x="280.2" y="48.5" transform="rotate(-90 280.2 48.5)">R111</text>
<text x="130.1" y="54.1">CHIP</text>
<text x="284.7" y="55.9" transform="rotate(-90 284.7 55.9)">LED1031k</text>
<text x="140.8" y="64.2" transform="rotate(-90 140.8 64.2)">R108</text>
<text x="145" y="64.2" transform="rotate(-90 145 64.2)">10k</text>
<text x="147.5" y="64.2" transform="rotate(-90 147.5 64.2)">R109</text>
<text x="151.8" y="64.2" transform="rotate(-90 151.8 64.2)">10k</text>
<text x="191.6" y="63.1" transform="rotate(-90 191.6 63.1)">CGND</text>
<text x="211.8" y="63.1" transform="rotate(-90 211.8 63.1)">CGND</text>
<text x="279.3" y="63.1" transform="rotate(-90 279.3 63.1)">CGND</text>
<text x="139.9" y="69.3">+15V</text>
<text x="147.2" y="70.4">GND</text>
<text x="134.2" y="75.3">R91</text>
<text x="127.5" y="83.3">PCHDPAK</text>
<text x="127.5" y="81.1">U$18</text>
<text x="134.2" y="79.5">100k</text>
<text x="165.7" y="81">32052</text>
<text x="165.7" y="83.3">U$117</text>
<text x="175.9" y="83.9">U$107</text>
<text x="98.3" y="88.7">R119</text>
<text x="119.6" y="87.8">Q3</text>
<text x="123" y="88.5">100</text>
<text x="123" y="84.2">R115</text>
<text x="153.4" y="85.6" transform="rotate(-90 153.4 85.6)">VCC</text>
<text x="175.9" y="88.9">STTH506</text>
<text x="185.4" y="88.9">B</text>
<text x="193.8" y="87.8" transform="rotate(-90 193.8 87.8)">20</text>
<text x="193.8" y="85.4" transform="rotate(-90 193.8 85.4)">0V</text>
<text x="73.8" y="90.1">CHG_SUPPLY_MOS</text>
<text x="98.3" y="93">10k</text>
<text x="109.5" y="95.5">R118</text>
<text x="119.6" y="90.1">2SC18153325</text>
<text x="137.1" y="92">56u</text>
<text x="143.8" y="92">56u</text>
<text x="150.6" y="92">56u</text>
<text x="183.2" y="95.6" transform="rotate(-90 183.2 95.6)">PAD1</text>
<text x="109.5" y="99.7">100k</text>
<text x="136.7" y="96.5">C68</text>
<text x="143.4" y="96.5">C69</text>
<text x="150.2" y="96.5">C70</text>
<text x="47.2" y="105.1">GND</text>
<text x="90" y="105.1">GND</text>
<text x="99" y="105.1">GND</text>
<text x="115.7" y="104.1">GND</text>
<text x="139.9" y="103.6">GND</text>
<text x="146.6" y="103.6">GND</text>
<text x="153.4" y="103.6">GND</text>
<text x="219.1" y="105.8" transform="rotate(-90 219.1 105.8)">U$108</text>
<text x="224.2" y="105.8" transform="rotate(-90 224.2 105.8)">STTH506B</text>
<text x="257.4" y="105.8" transform="rotate(-90 257.4 105.8)">U$109</text>
<text x="262.4" y="105.8" transform="rotate(-90 262.4 105.8)">STTH506B</text>
<text x="38.7" y="112.6" transform="rotate(-90 38.7 112.6)">+3V3</text>
<text x="51.3" y="112.2">C71</text>
<text x="58" y="112.2">C82</text>
<text x="91.3" y="113.4" transform="rotate(-90 91.3 113.4)">1.5k</text>
<text x="95.3" y="112.2">100p</text>
<text x="143.2" y="111.2">RVOUT</text>
<text x="191.6" y="112.6">GATE_IGBT_CHIP</text>
<text x="225.3" y="112.6">GATE_IGBT_STRAIGHT</text>
<text x="39.6" y="118.5" transform="rotate(-90 39.6 118.5)">100k</text>
<text x="43.8" y="119" transform="rotate(-90 43.8 119)">R105</text>
<text x="45.4" y="117.1" transform="rotate(-90 45.4 117.1)">VCC</text>
<text x="51.3" y="116.7">10u</text>
<text x="58" y="116.7">0.01u</text>
<text x="95.5" y="114.5" transform="rotate(-90 95.5 114.5)">R102</text>
<text x="96.2" y="116.7">C67</text>
<text x="124.1" y="114.8">RVOUT</text>
<text x="143.2" y="115.5">24k</text>
<text x="143.2" y="118">RDCM</text>
<text x="210.4" y="115.7">100k</text>
<text x="211.1" y="119.9">R18</text>
<text x="248.6" y="115.7">100k</text>
<text x="249.4" y="119.9">R95</text>
<text x="5.6" y="125.6" transform="rotate(-90 5.6 125.6)">1</text>
<text x="20.7" y="121.6">CHG_DONE</text>
<text x="99.4" y="121.6">RVOUT</text>
<text x="124.1" y="121.6">RDCM</text>
<text x="143.2" y="122.2">43k</text>
<text x="7.2" y="126.1">EN</text>
<text x="99.4" y="130.5">GATE_FET</text>
<text x="99.4" y="126.1">RDCM</text>
<text x="147.7" y="130.5">FET1</text>
<text x="5.6" y="132.3" transform="rotate(-90 5.6 132.3)">LED10</text>
<text x="22" y="134.7">C79</text>
<text x="31" y="134.7">C97</text>
<text x="34" y="134.4">VCC</text>
<text x="40" y="136.9">C66</text>
<text x="40.4" y="132.5">10u</text>
<text x="51.3" y="137">0.01u</text>
<text x="51.3" y="132.5">C81</text>
<text x="99.4" y="135">SOURCE</text>
<text x="130.9" y="135">GATE_FET</text>
<text x="143.2" y="138">10</text>
<text x="143.2" y="133.7">R101</text>
<text x="147.7" y="132.8">IPD600N25N3</text>
<text x="5.9" y="140.7" transform="rotate(-90 5.9 140.7)">R112</text>
<text x="10.1" y="140.7" transform="rotate(-90 10.1 140.7)">1k</text>
<text x="12.6" y="138.4" transform="rotate(-90 12.6 138.4)">R104</text>
<text x="16.9" y="138.4" transform="rotate(-90 16.9 138.4)">1k</text>
<text x="22" y="139.2">0.01u</text>
<text x="31" y="139.2">0.01u</text>
<text x="54.4" y="139.5">PGN</text>
<text x="59.2" y="139.5">D</text>
<text x="154.5" y="142.5">100k</text>
<text x="154.5" y="138.2">R13</text>
<text x="5.5" y="149.1">GND</text>
<text x="11.7" y="146.3">GND</text>
<text x="28" y="146.9">GND</text>
<text x="43.2" y="146.3">GND</text>
<text x="56.7" y="144">GND</text>
<text x="151" y="146.6" transform="rotate(-90 151 146.6)">ZD2</text>
<text x="27.4" y="152.5">+15V</text>
<text x="57.2" y="150.2">+5V</text>
<text x="64.5" y="154">R106</text>
<text x="81.9" y="153.7">LED100</text>
<text x="22" y="159.4">C80</text>
<text x="30.7" y="159.4">U$113</text>
<text x="60" y="160.7">R103</text>
<text x="64.5" y="158.2">1k</text>
<text x="79.2" y="159.8">Q4</text>
<text x="95.5" y="160.3">GND</text>
<text x="22" y="163.9">0.01u</text>
<text x="30.7" y="163.8">CPOLE5-10（1000μF）</text>
<text x="54.4" y="164.3">CHG_DONE</text>
<text x="60" y="165">100k</text>
<text x="69" y="167.4">R107</text>
<text x="79.2" y="162">2SC18153325</text>
<text x="124.1" y="162">SOURCE</text>
<text x="161" y="166.2" transform="rotate(-90 161 166.2)">8m</text>
<text x="27.4" y="168.8">GND</text>
<text x="69" y="171.7">100k</text>
<text x="165.3" y="173.5" transform="rotate(-90 165.3 173.5)">RSENSE1</text>
<text x="188.1" y="173.4" transform="rotate(-90 188.1 173.4)">PAD2</text>
<text x="75.2" y="176.1">GND</text>
<text x="160.1" y="177.8">GND</text>
<text x="171.4" y="184.5">VOOST_GND</text>
<text x="178.1" y="180" transform="rotate(-90 178.1 180)">CGND</text>
</g>
<g font-size="2.2" fill="#c90d0c">
<text x="141" y="80">S</text>
<text x="133.1" y="87.8">G</text>
<text x="141" y="87.8">D</text>
<text x="161.2" y="129.4">D</text>
<text x="153.4" y="137.3">G</text>
<text x="161.2" y="137.3">S</text>
</g>
<g font-size="1.9" fill="#808080">
<text x="180.7" y="29">15</text>
<text x="154.7" y="31.3">2*2</text>
<text x="156.5" y="35.8">3</text>
<text x="159.9" y="32.3">VDD1</text>
<text x="170.8" y="34.5">GNDISO</text>
<text x="173.7" y="30">VISO</text>
<text x="180.7" y="33.5">14</text>
<text x="154.7" y="40.3">1*3</text>
<text x="159.9" y="41.3">GND1</text>
<text x="159.9" y="36.8">VADJ</text>
<text x="174.3" y="41.3">VOA</text>
<text x="180.7" y="40.3">16</text>
<text x="217.2" y="40.3">6</text>
<text x="220.6" y="41.3">VDD</text>
<text x="231.8" y="41.3">NC</text>
<text x="236.9" y="40.3">1*2</text>
<text x="156.5" y="47">5</text>
<text x="174.3" y="45.8">VOB</text>
<text x="180.7" y="44.8">9</text>
<text x="217.2" y="42.5">2</text>
<text x="217.2" y="47">3</text>
<text x="217.2" y="44.8">4</text>
<text x="220.6" y="43.5">IN_A</text>
<text x="220.6" y="45.8">IN_B</text>
<text x="228.2" y="43.5">OUT_A</text>
<text x="228.2" y="45.8">OUT_B</text>
<text x="236.9" y="42.5">7</text>
<text x="236.9" y="44.8">5</text>
<text x="156.5" y="53.8">6</text>
<text x="159.9" y="48">VIA</text>
<text x="173" y="52.5">VDDB</text>
<text x="180.7" y="51.5">10</text>
<text x="220.6" y="48">GND</text>
<text x="159.9" y="54.8">VIB</text>
<text x="172.8" y="57">GNDB</text>
<text x="180.7" y="56">11</text>
<text x="161.4" y="85.3">P$4*2</text>
<text x="171.7" y="85.3">P$1</text>
<text x="161.4" y="94.3">P$6*2</text>
<text x="171.7" y="94.3">P$10</text>
<text x="205.3" y="99.7">SOL1-1</text>
<text x="243.5" y="99.7">SOL2-1</text>
<text x="205.3" y="108.7">SOL1-2</text>
<text x="212.3" y="112.2">G</text>
<text x="216" y="110" transform="rotate(-90 216 110)">C</text>
<text x="243.5" y="108.7">SOL2-2</text>
<text x="250.5" y="112.2">G</text>
<text x="254.2" y="110" transform="rotate(-90 254.2 110)">C</text>
<text x="60.3" y="116.7">1</text>
<text x="65.5" y="117.7">VTRANS</text>
<text x="79.7" y="117.7">RBG</text>
<text x="88" y="116.7">10</text>
<text x="216" y="116.4" transform="rotate(-90 216 116.4)">E</text>
<text x="254.2" y="116.4" transform="rotate(-90 254.2 116.4)">E</text>
<text x="60.3" y="125.7">3</text>
<text x="60.3" y="121.2">2</text>
<text x="65.5" y="122.2">DONE</text>
<text x="77.2" y="122.2">RVOUT</text>
<text x="88" y="125.7">8</text>
<text x="88" y="121.2">9</text>
<text x="60.3" y="130.2">4</text>
<text x="65.5" y="126.7">CHG</text>
<text x="65.5" y="131.2">VCC</text>
<text x="78.1" y="126.7">RDCM</text>
<text x="78.8" y="131.2">GATE</text>
<text x="88" y="130.2">7</text>
<text x="60.3" y="134.7">5</text>
<text x="65.5" y="135.7">GND</text>
<text x="75.7" y="135.7">SOURCE</text>
<text x="88" y="134.7">6</text>
</g>
<g font-size="1.6" fill="#808080">
<text x="65.7" y="112.6">U$116</text>
<text x="218.6" y="117.1">HGTP20N60A4</text>
<text x="256.8" y="117.1">HGTP20N60A4</text>
</g>
<text font-size="1.6" fill="#c90d0c" x="29.2" y="159.4" transform="rotate(-90 29.2 159.4)">+</text>
</svg>
